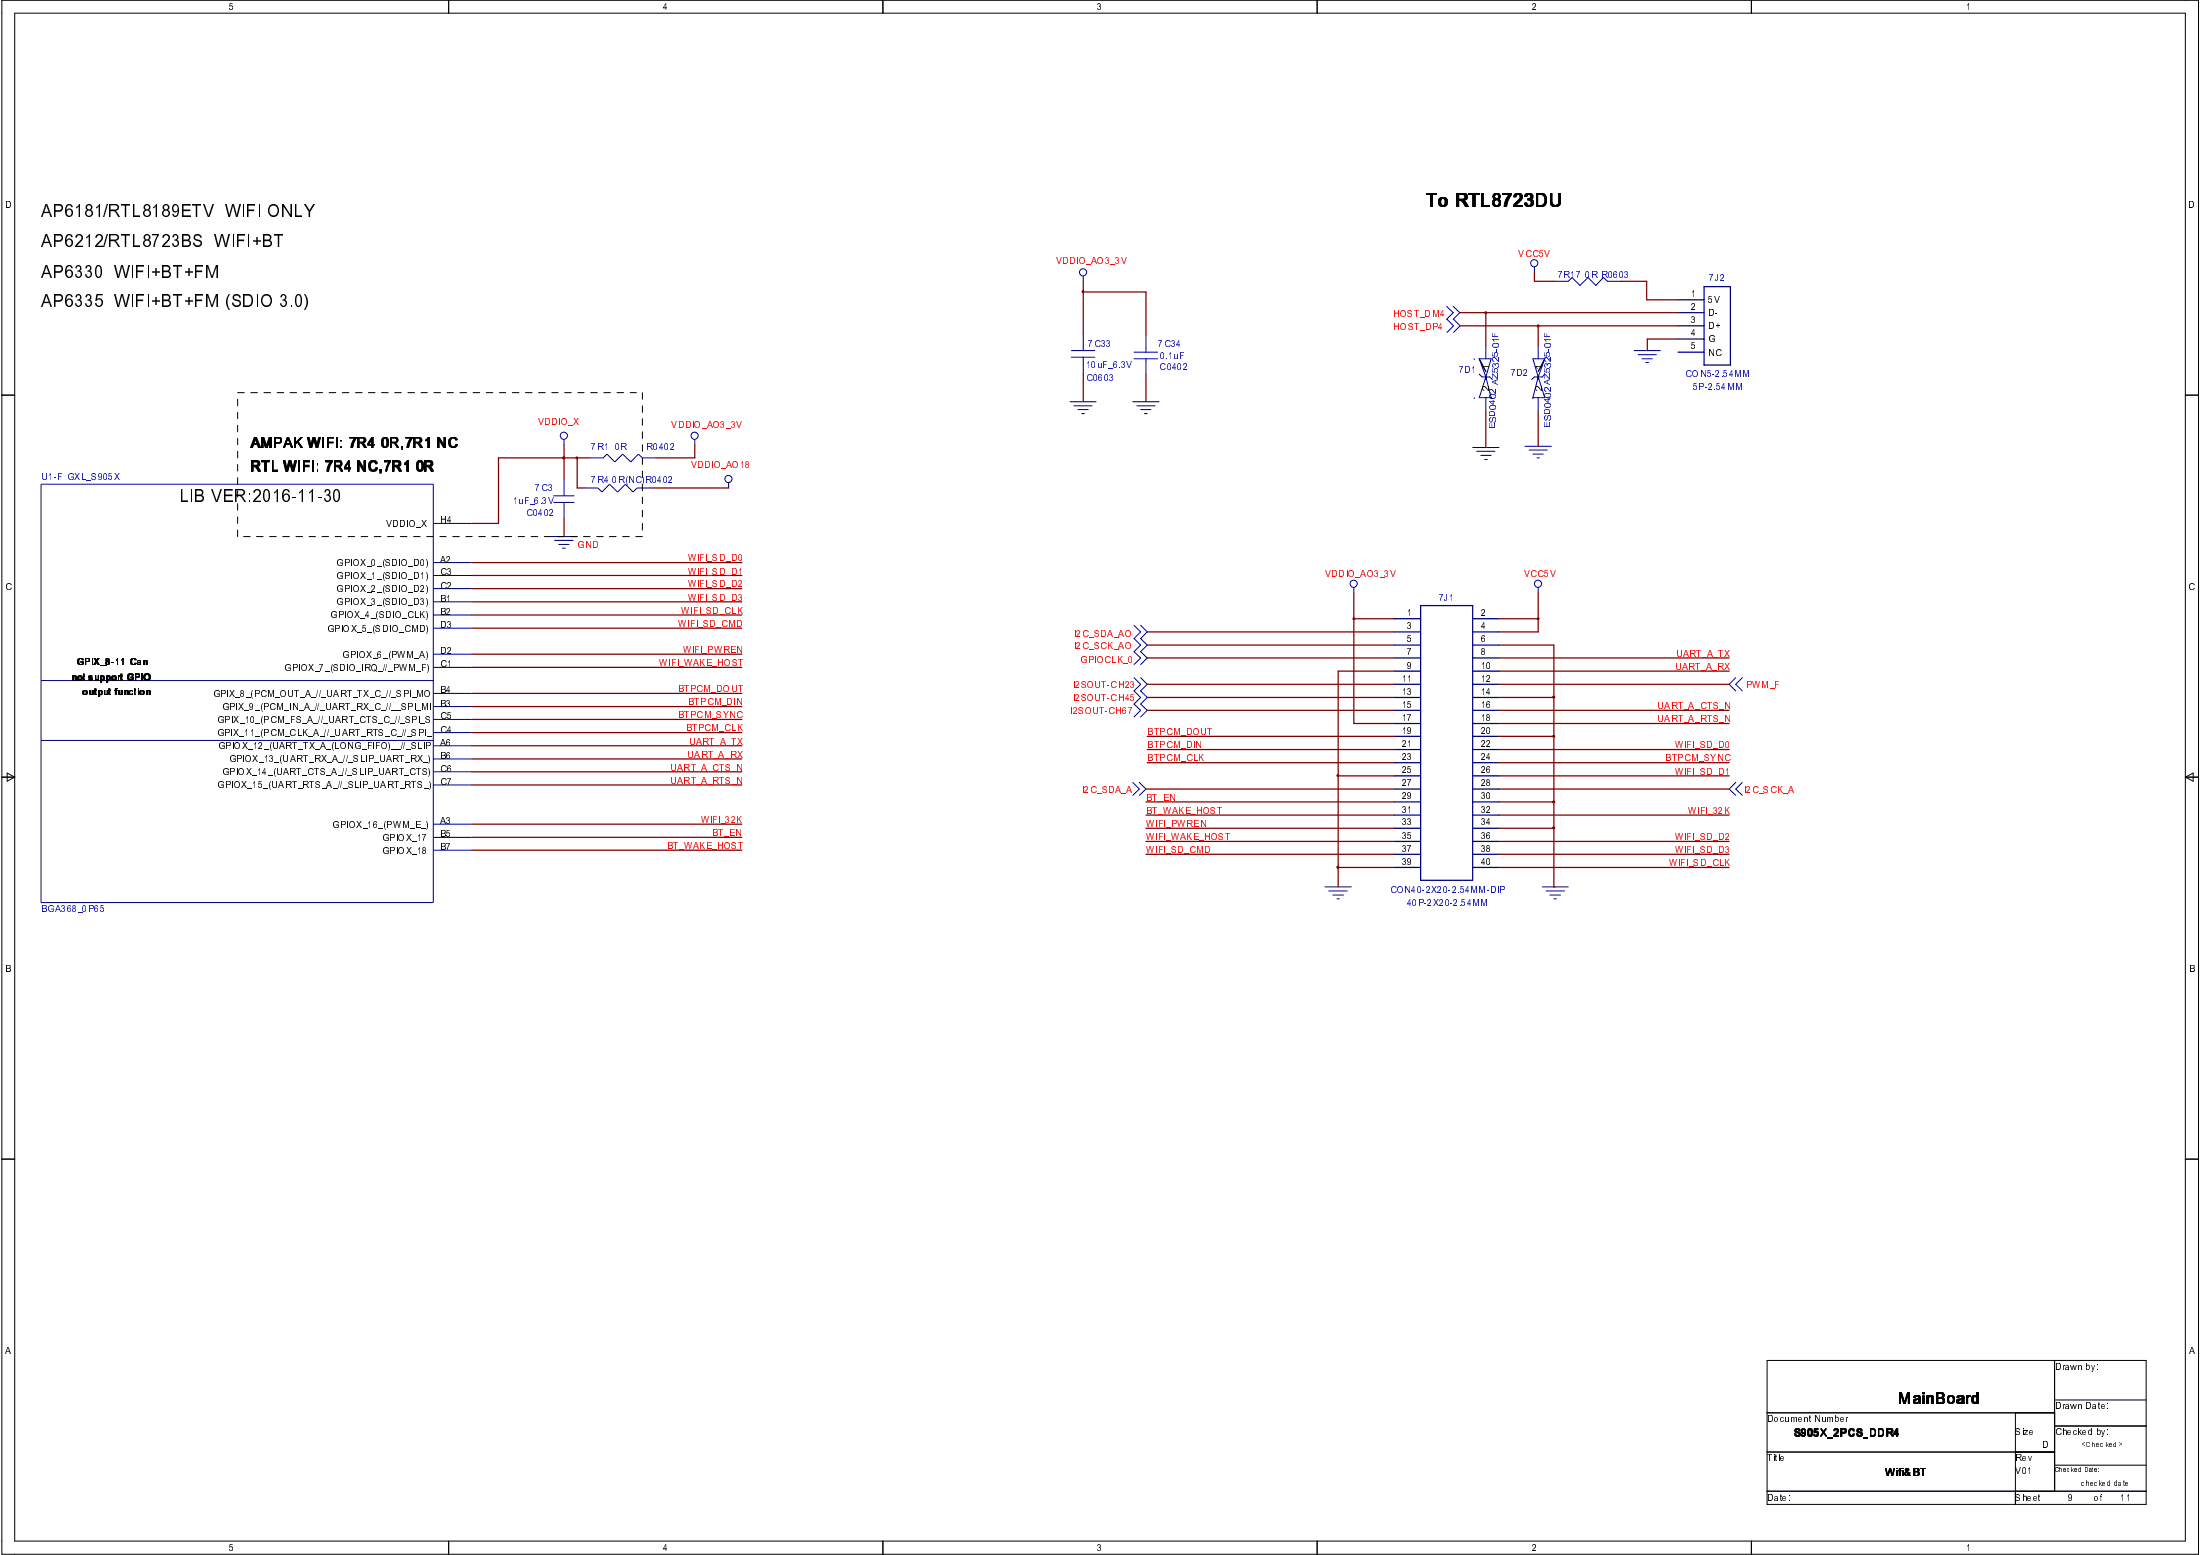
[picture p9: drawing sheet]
<svg xmlns="http://www.w3.org/2000/svg" width="297mm" height="210mm" viewBox="0 0 297 210" stroke-linecap="round" stroke-linejoin="round" font-family="sans-serif">
<g fill="none" stroke="#000080" stroke-width=".14">
<path d="M146.3 37.3v.7M207.2 36v.7M210 38h1.7l.6-.5 1 1 1.1-1 1.1 1 1-1 .5 .5h1.8M76.2 59.4v.6M93.8 59.4v.6M144.5 54.2h3.5M144.6 47.3h3.2M144.6 48.2h3.2M145 54.8h2.4M145.5 55.3h1.4M146 55.8h.4M146.3 45v2.3"/>
<path d="M146.3 48.2v2.1M152.9 54.2h3.6M153.1 48.4h3.2M153.1 47.5h3.2M153.5 54.8h2.5M154 55.3h1.4M154.5 55.8h.4M154.7 45.2v2.3M154.7 48.4v2.1M195.3 41.4l.9 .8-.9 .9M195.4 43.1l.9 .9-.9 .9M196.2 41.4l.9 .8-.9 .9"/>
<path d="M196.3 43.1l.8 .9-.8 .9M199 48.4h.1M199 53.7h.1M199.7 50.5l.4 .4h1l.4 .3M199.7 48.4h1.6l-.7 2.5M199.7 48.4l.9 2.5M199.7 48.4l.9 1.8M200.6 50.9l-.9 2.8h1.6M200.6 50.9l.7 2.8M200.6 46.7v1.7M200.6 50.9v.3M200.6 53.7v1.8"/>
<path d="M201.3 53.7h.1M207 53.7h.1M207.7 50.9l-.7 2.8M207.7 46.7v1.7M207.7 50.9v.3M207.7 53.7v1.8M207.7 50.9l.9 2.8h-1.6M208.6 50.5l-.4 .4h-1l-.4 .3M208.6 48.4h-1.6l.7 2.5M208.6 48.4l-.9 2.5M208.6 48.4l-.9 1.8M209.3 48.4h.1"/>
<path d="M209.3 53.7h.1M220.6 47.3h3.6M221.2 47.9h2.4M221.7 48.4h1.4M222.2 48.9h.4M5.5 65.4h53v56.4h-53zM58.5 75.9h5.3M58.5 77.7h5.3M58.5 79.5h5.3M58.5 70.7h5.3M74.4 72.4h3.5M74.7 66.9h2.9"/>
<path d="M74.7 67.8h2.9M74.9 72.9h2.5M75.4 73.5h1.4M75.9 74h.4M76.2 64.6v2.3M76.2 67.8v2.1M78.9 65.9h1.8l.6 .5 1-1 1.1 1 1.1-1 1 1 .5-.5h1.8M79.7 61.8h1.7l.6-.5 1 1.1 1.1-1.1 1.1 1.1 1-1.1 .5 .5h1.8M98.4 65.2v.7M182.8 79.3v.7M198.8 60.4h3.6M199.4 60.9h2.4"/>
<path d="M199.9 61.5h1.4M200.4 62h.4M205.9 60.2h3.6M206.5 60.7h2.4M207 61.3h1.4M207.5 61.8h.4M207.7 79.3v.7M5.5 91.9h53M5.5 99.9h53M58.5 97.1h5.3M58.5 98.9h5.3M58.5 81.2h5.3"/>
<path d="M58.5 83h5.3M58.5 84.8h5.3M58.5 88.3h5.3M58.5 90.1h5.3M58.5 93.6h5.3M58.5 95.4h5.3M153.1 84.4l.9 .9-.9 .9 .9 .9-.9 .9 .9 .8-.9 .9M153.1 91.5l.9 .9-.9 .9 .9 .8-.9 .9 .9 .9-.9 .9M154 84.4l.9 .9-.9 .9 .9 .9-.9 .9 .9 .8-.9 .9M154 91.5l.9 .9-.9 .9 .9 .8-.9 .9 .9 .9-.9 .9M234.4 91.5l-.9 .9 .9 .9M235.2 91.5l-.8 .9 .8 .9"/>
<path d="M58.5 100.7h5.3M58.5 102.4h5.3M58.5 104.2h5.3M58.5 106h5.3M58.5 111.3h5.3M58.5 113h5.3M58.5 114.8h5.3M152.9 105.6l.9 .9-.9 .9M153.8 105.6l.9 .9-.9 .9M178.9 119.7h3.6M208.2 119.7h3.5M234.4 105.6l-.9 .9 .9 .9"/>
<path d="M235.2 105.6l-.8 .9 .8 .9M179.4 120.3h2.5M180 120.8h1.4M180.5 121.3h.3M208.7 120.3h2.5M209.3 120.8h1.4M209.8 121.3h.3"/>
<circle cx="146.2" cy="36.8" r=".49"/>
<circle cx="207.2" cy="35.5" r=".49"/>
<circle cx="76.1" cy="58.8" r=".49"/>
<circle cx="93.8" cy="58.8" r=".49"/>
<circle cx="98.4" cy="64.7" r=".49"/>
<circle cx="182.8" cy="78.8" r=".49"/>
<circle cx="207.7" cy="78.8" r=".49"/>
</g>
<g fill="none" stroke="#000080" stroke-width=".17">
<path d="M230.1 38.7h3.5v10.6h-3.5zM226.6 40.5h3.5M226.6 42.2h3.5M226.6 44h3.5M226.6 45.8h3.5M226.6 47.5h3.5M188.3 83.5h3.5M188.3 85.3h3.5M188.3 87.1h3.5M188.3 88.8h3.5M188.3 90.6h3.5M188.3 92.4h3.5"/>
<path d="M188.3 94.1h3.5M188.3 95.9h3.5M188.3 97.7h3.5M188.3 99.4h3.5M191.8 81.7h7v37.1h-7zM198.8 83.5h3.6M198.8 85.3h3.6M198.8 87.1h3.6M198.8 88.8h3.6M198.8 90.6h3.6M198.8 92.4h3.6M198.8 94.1h3.6"/>
<path d="M198.8 95.9h3.6M198.8 97.7h3.6M198.8 99.4h3.6M188.3 101.2h3.5M188.3 103h3.5M188.3 104.7h3.5M188.3 106.5h3.5M188.3 108.2h3.5M188.3 110h3.5M188.3 111.8h3.5M188.3 113.6h3.5M188.3 115.3h3.5"/>
<path d="M188.3 117.1h3.5M198.8 101.2h3.6M198.8 103h3.6M198.8 104.7h3.6M198.8 106.5h3.6M198.8 108.2h3.6M198.8 110h3.6M198.8 111.8h3.6M198.8 113.6h3.6M198.8 115.3h3.6M198.8 117.1h3.6"/>
</g>
<g fill="none" stroke="#800000" stroke-width=".17">
<path d="M146.3 38v7M146.3 39.4h8.4v5.8M207.2 36.7v1.3h2.8M218.8 38h3.5v2.5h4.3M146.3 50.3v3.9M154.7 50.5v3.7M197.1 42.2h29.5M197.1 44h29.5M200.6 42.2h.1M200.6 42.2v4.5M200.6 55.5v4.9M207.7 44h.1"/>
<path d="M207.7 44v2.7M207.7 55.5v4.7M226.6 45.8h-4.2v1.5M63.8 77.7h36.4M63.8 79.5h36.4M63.8 75.9h36.4M76.2 61.8h.1M76.2 60v4.6M76.2 69.9v2.5M77.9 61.8v4.1h1M79.7 61.8h-12.4v8.9h-3.5M87.8 65.9h10.6"/>
<path d="M93.8 60v1.8h-5.3M63.8 90.1h36.4M63.8 88.3h36.4M63.8 83h36.4M63.8 81.2h36.4M63.8 97.1h36.4M63.8 93.6h36.4M63.8 95.4h36.4M63.8 84.8h36.4M63.8 98.9h36.4M154.9 85.3h33.4M154.9 87.1h33.4"/>
<path d="M154.9 88.8h33.4M154.9 92.4h33.4M154.9 94.1h33.4M154.9 95.9h33.4M154.9 99.4h33.4M182.8 80v17.7h5.5M182.8 83.5h5.5M188.3 90.6h-7.6v29.1M202.4 97.7h31.1M202.4 83.5h5.3M202.4 90.6h31.1M202.4 87.1h7.4v32.6h.2"/>
<path d="M202.4 88.8h31.1M202.4 92.4h31.1M202.4 94.1h7.4M202.4 95.9h31.1M202.4 99.4h7.4M207.7 80v5.3h-5.3M63.8 106h36.4M63.8 100.7h36.4M63.8 102.4h36.4M63.8 104.2h36.4M63.8 111.3h36.4M63.8 113h36.4"/>
<path d="M63.8 114.8h36.4M154.7 106.5h33.6M154.7 108.2h33.6M154.7 110h33.6M154.7 111.8h33.6M154.7 113.6h33.6M154.7 115.3h33.6M154.9 101.2h33.4M154.9 103h33.4M180.7 117.1h7.6M180.7 104.7h7.6M202.4 117.1h31.1"/>
<path d="M202.4 104.7h31.1M202.4 101.2h31.1M202.4 103h31.1M202.4 106.5h31.1M202.4 108.2h7.4M202.4 110h31.1M202.4 111.8h7.4M202.4 113.6h31.1M202.4 115.3h31.1"/>
</g>
<path d="M76 61.7h.2v.2h-.2z" fill-rule="evenodd" fill="#800000"/>
<path d="M76 61.7h.2v.2h-.2z" fill="none" stroke="#800000" stroke-width=".14"/>
<path d="M77.8 61.7h.2v.2h-.2z" fill-rule="evenodd" fill="#800000"/>
<path d="M77.8 61.7h.2v.2h-.2z" fill="none" stroke="#800000" stroke-width=".14"/>
<path d="M76 61.7h.2v.2h-.2z" fill-rule="evenodd" fill="#800000"/>
<path d="M76 61.7h.2v.2h-.2z" fill="none" stroke="#800000" stroke-width=".14"/>
<path d="M182.7 83.4h.2v.2h-.2z" fill-rule="evenodd" fill="#800000"/>
<path d="M182.7 83.4h.2v.2h-.2z" fill="none" stroke="#800000" stroke-width=".14"/>
<path d="M180.5 117h.2l.1 .1-.2 .1h-.1z" fill-rule="evenodd" fill="#800000"/>
<path d="M180.5 117h.2l.1 .1-.2 .1h-.1z" fill="none" stroke="#800000" stroke-width=".14"/>
<path d="M180.5 104.6h.2v.2h-.2z" fill-rule="evenodd" fill="#800000"/>
<path d="M180.5 104.6h.2v.2h-.2z" fill="none" stroke="#800000" stroke-width=".14"/>
<path d="M207.6 83.4h.2v.2h-.2z" fill-rule="evenodd" fill="#800000"/>
<path d="M207.6 83.4h.2v.2h-.2z" fill="none" stroke="#800000" stroke-width=".14"/>
<path d="M209.7 111.7h.2v.1l-.1 .1-.1-.1z" fill-rule="evenodd" fill="#800000"/>
<path d="M209.7 111.7h.2v.1l-.1 .1-.1-.1z" fill="none" stroke="#800000" stroke-width=".14"/>
<path d="M209.7 94h.2v.1l-.1 .1h-.1z" fill-rule="evenodd" fill="#800000"/>
<path d="M209.7 94h.2v.1l-.1 .1h-.1z" fill="none" stroke="#800000" stroke-width=".14"/>
<path d="M209.7 99.3h.2v.1l-.1 .1h-.1z" fill-rule="evenodd" fill="#800000"/>
<path d="M209.7 99.3h.2v.1l-.1 .1h-.1z" fill="none" stroke="#800000" stroke-width=".14"/>
<path d="M209.7 108.2h.2l-.1 .2-.1-.1z" fill-rule="evenodd" fill="#800000"/>
<path d="M209.7 108.2h.2l-.1 .2-.1-.1z" fill="none" stroke="#800000" stroke-width=".14"/>
<path d="M146.1 39.3h.2v.1h-.2z" fill-rule="evenodd" fill="#800000"/>
<path d="M146.1 39.3h.2v.1h-.2z" fill="none" stroke="#800000" stroke-width=".14"/>
<path d="M200.5 42.1h.2v.2h-.2z" fill-rule="evenodd" fill="#800000"/>
<path d="M200.5 42.1h.2v.2h-.2z" fill="none" stroke="#800000" stroke-width=".14"/>
<path d="M207.6 43.9h.2v.2h-.2z" fill-rule="evenodd" fill="#800000"/>
<path d="M207.6 43.9h.2v.2h-.2z" fill="none" stroke="#800000" stroke-width=".14"/>
<g fill="none" stroke="#000" stroke-width=".14">
<path d="M.3 0h296.5v209.8h-296.5zM2 1.8h293.1v206.2h-293.1zM60.6 0v1.8M119.2 0v1.8M177.8 0v1.8M236.5 0v1.8M.3 53.3h1.7M32.1 53.9v.9M32.1 55.7v.8M32.1 57.4v.9M32.1 59.2v.8M32.1 53h.9"/>
<path d="M33.9 53h.9M35.6 53h.9M37.4 53h.9M39.2 53h.8M40.9 53h.9M42.7 53h.9M44.4 53h.9M46.2 53h.9M48 53h.9M49.7 53h.9M51.5 53h.9M53.3 53h.9"/>
<path d="M55.1 53h.9M56.9 53h.8M58.6 53h.9M60.4 53h.8M62.1 53h.9M63.9 53h.9M65.7 53h.8M67.4 53h.9M69.2 53h.9M70.9 53h.9M72.7 53h.9M74.5 53h.8"/>
<path d="M76.2 53h.9M78 53h.9M79.8 53h.8M81.5 53h.9M83.3 53h.9M85.1 53h.8M86.7 53v.9M86.7 54.8v.9M86.7 56.5v.9M86.7 58.3v.9M295.1 53.3h1.7M32.1 60.9v.9"/>
<path d="M32.1 62.7v.9M32.1 64.5v.9M32.1 66.3v.8M32.1 68v.9M32.1 69.8v.9M32.1 71.5v.9M32.9 72.4h.9M34.6 72.4h.9M36.4 72.4h.9M38.2 72.4h.9M40 72.4h.8M41.7 72.4h.9"/>
<path d="M43.5 72.4h.9M45.3 72.4h.8M47 72.4h.9M48.8 72.4h.9M50.5 72.4h.9M52.3 72.4h.9M54.1 72.4h.8M55.8 72.4h.9M57.6 72.4h.9M59.4 72.4h.8M61.1 72.4h.9M62.9 72.4h.9"/>
<path d="M64.6 72.4h.9M66.4 72.4h.9M68.2 72.4h.9M70 72.4h.8M71.7 72.4h.9M73.5 72.4h.9M75.3 72.4h.9M77 72.4h.9M78.8 72.4h.9M80.6 72.4h.8M82.3 72.4h.9M84.1 72.4h.9"/>
<path d="M85.8 72.4h.9M86.7 60v.9M86.7 61.8v.9M86.7 63.6v.9M86.7 65.4v.9M86.7 67.1v.9M86.7 68.9v.9M86.7 70.7v.8M.3 104.9h1.7M1 104.4l1 .5-1 .6zM295.1 104.9h1.7M295.1 104.9l1-.5v1.1z"/>
<path d="M.3 156.5h1.7M295.1 156.5h1.7M238.6 183.6h51.2v19.5h-51.2zM238.6 196h38.8M238.6 190.7h38.8M272.1 190.7v12.4M277.4 183.6v17.7M277.4 192.5h12.4M277.4 189h12.4M277.4 197.8h12.4M60.6 208v1.8M119.2 208v1.8"/>
<path d="M177.8 208v1.8M236.5 208v1.8M238.6 201.3h51.2"/>
</g>
<text font-size="2.5" x="192.6" y="27.9">To RTL8723DU</text>
<g font-size="2.4">
<text x="5.5" y="29.3">AP6181/RTL8189ETV WIFI ONLY</text>
<text x="5.5" y="33.4">AP6212/RTL8723BS WIFI+BT</text>
<text x="5.5" y="37.5">AP6330 WIFI+BT+FM</text>
<text x="5.5" y="41.5">AP6335 WIFI+BT+FM (SDIO 3.0)</text>
<text x="24.3" y="67.8">LIB VER:2016-11-30</text>
</g>
<text font-size="2.2" x="256.3" y="189.5">MainBoard</text>
<g font-size="2">
<text x="33.9" y="60.4">AMPAK WIFI: 7R4 0R,7R1 NC</text>
<text x="33.9" y="63.6">RTL WIFI: 7R4 NC,7R1 0R</text>
</g>
<g font-size="1.5">
<text x="242.2" y="193.9">S905X_2PCS_DDR4</text>
<text x="254.5" y="199.3">Wifi&amp;BT</text>
</g>
<g font-size="1.3">
<text x="30.9" y="1.4">5</text>
<text x="89.5" y="1.4">4</text>
<text x="148.2" y="1.4">3</text>
<text x="206.8" y="1.4">2</text>
<text x="265.4" y="1.4">1</text>
<text x=".7" y="28">D</text>
<text x="295.5" y="28">D</text>
<text x="228.3" y="40.1">1</text>
<text x="228.3" y="41.9">2</text>
<text x="230.6" y="40.9">5V</text>
<text x="228.3" y="43.6">3</text>
<text x="228.3" y="45.4">4</text>
<text x="228.3" y="47.2">5</text>
<text x="230.6" y="42.7">D-</text>
<text x="230.6" y="44.4">D+</text>
<text x="230.6" y="46.2">G</text>
<text x="201.1" y="50">1</text>
<text x="201.1" y="52.8">2</text>
<text x="208.1" y="50">1</text>
<text x="208.1" y="52.8">22</text>
<text x="230.6" y="48">NC</text>
<text x="52.1" y="71.1">VDDIO_X</text>
<text x="59.4" y="70.7">H4</text>
<text x="45.4" y="76.4">GPIOX_0_(SDIO_D0)</text>
<text x="59.4" y="75.9">A2</text>
<text x="59.4" y="77.7">C3</text>
<text x=".7" y="79.6">C</text>
<text x="44.6" y="83.5">GPIOX_4_(SDIO_CLK)</text>
<text x="45.4" y="78.1">GPIOX_1_(SDIO_D1)</text>
<text x="45.4" y="79.9">GPIOX_2_(SDIO_D2)</text>
<text x="45.4" y="81.7">GPIOX_3_(SDIO_D3)</text>
<text x="59.4" y="79.5">C2</text>
<text x="59.4" y="81.2">B1</text>
<text x="59.4" y="83">B2</text>
<text x="190" y="83.2">1</text>
<text x="199.9" y="83.2">2</text>
<text x="295.5" y="79.6">C</text>
<text x="10.4" y="89.7">GPIX_8-11 Can</text>
<text x="44.2" y="85.3">GPIOX_5_(SDIO_CMD)</text>
<text x="46.2" y="88.8">GPIOX_6_(PWM_A)</text>
<text x="59.4" y="84.8">D3</text>
<text x="59.4" y="88.3">D2</text>
<text x="190" y="84.9">3</text>
<text x="190" y="86.7">5</text>
<text x="190" y="88.5">7</text>
<text x="199.9" y="84.9">4</text>
<text x="199.9" y="86.7">6</text>
<text x="199.9" y="88.5">8</text>
<text x="9.7" y="91.8">not support GPIO</text>
<text x="11.2" y="93.8">output function</text>
<text x="28.7" y="94.1">GPIX_8_(PCM_OUT_A_//_UART_TX_C_//_SPI_MO</text>
<text x="29.9" y="95.8">GPIX_9_(PCM_IN_A_//_UART_RX_C_//__SPI_MI</text>
<text x="38.4" y="90.6">GPIOX_7_(SDIO_IRQ_//_PWM_F)</text>
<text x="59.4" y="90.1">C1</text>
<text x="59.4" y="93.6">B4</text>
<text x="59.4" y="95.4">B3</text>
<text x="189.3" y="92">11</text>
<text x="189.3" y="93.8">13</text>
<text x="189.3" y="95.5">15</text>
<text x="190" y="90.3">9</text>
<text x="199.9" y="92">12</text>
<text x="199.9" y="93.8">14</text>
<text x="199.9" y="95.5">16</text>
<text x="199.9" y="90.3">10</text>
<text x="29.2" y="99.4">GPIX_11_(PCM_CLK_A_//_UART_RTS_C_//_SPI_</text>
<text x="29.3" y="97.6">GPIX_10_(PCM_FS_A_//_UART_CTS_C_//_SPI_S</text>
<text x="29.4" y="101.1">GPIOX_12_(UART_TX_A_(LONG_FIFO)__//_SLIP</text>
<text x="59.4" y="97.1">C5</text>
<text x="59.4" y="98.9">C4</text>
<text x="59.4" y="100.7">A6</text>
<text x="189.3" y="97.3">17</text>
<text x="189.3" y="99.1">19</text>
<text x="189.3" y="100.8">21</text>
<text x="199.9" y="97.3">18</text>
<text x="199.9" y="99.1">20</text>
<text x="199.9" y="100.8">22</text>
<text x="29.3" y="106.4">GPIOX_15_(UART_RTS_A_//_SLIP_UART_RTS_)</text>
<text x="30" y="104.6">GPIOX_14_(UART_CTS_A_//_SLIP_UART_CTS)</text>
<text x="30.9" y="102.9">GPIOX_13_(UART_RX_A_//_SLIP_UART_RX_)</text>
<text x="59.4" y="102.4">B6</text>
<text x="59.4" y="104.2">C6</text>
<text x="59.4" y="106">C7</text>
<text x="189.3" y="102.6">23</text>
<text x="189.3" y="104.4">25</text>
<text x="189.3" y="106.1">27</text>
<text x="189.3" y="107.9">29</text>
<text x="199.9" y="102.6">24</text>
<text x="199.9" y="104.4">26</text>
<text x="199.9" y="106.1">28</text>
<text x="199.9" y="107.9">30</text>
<text x="44.9" y="111.7">GPIOX_16_(PWM_E_)</text>
<text x="51.6" y="113.5">GPIOX_17</text>
<text x="59.4" y="111.3">A3</text>
<text x="59.4" y="113">B5</text>
<text x="189.3" y="109.7">31</text>
<text x="189.3" y="111.4">33</text>
<text x="189.3" y="113.2">35</text>
<text x="199.9" y="109.7">32</text>
<text x="199.9" y="111.4">34</text>
<text x="199.9" y="113.2">36</text>
<text x="51.6" y="115.2">GPIOX_18</text>
<text x="59.4" y="114.8">B7</text>
<text x="189.3" y="115">37</text>
<text x="189.3" y="116.8">39</text>
<text x="199.9" y="115">38</text>
<text x="199.9" y="116.8">40</text>
<text x=".7" y="131.1">B</text>
<text x="295.5" y="131.1">B</text>
<text x=".7" y="182.7">A</text>
<text x="277.4" y="184.9">Drawn by:</text>
<text x="295.5" y="182.7">A</text>
<text x="238.6" y="191.9">Document Number</text>
<text x="277.4" y="190.2">Drawn Date:</text>
<text x="238.6" y="197.2">Title</text>
<text x="272.1" y="197.2">Rev</text>
<text x="272.1" y="193.7">Size</text>
<text x="275.7" y="195.5">D</text>
<text x="277.4" y="193.7">Checked by:</text>
<text x="238.6" y="202.6">Date:</text>
<text x="272.1" y="199">V01</text>
<text x="272.1" y="202.6">Sheet</text>
<text x="279.2" y="202.6">9</text>
<text x="282.7" y="202.6">of</text>
<text x="286.3" y="202.6">11</text>
<text x="30.9" y="209.4">5</text>
<text x="89.5" y="209.4">4</text>
<text x="148.2" y="209.4">3</text>
<text x="206.8" y="209.4">2</text>
<text x="265.4" y="209.4">1</text>
</g>
<g font-size="1.3" fill="#f00">
<text x="142.5" y="35.7">VDDIO_AO3_3V</text>
<text x="205" y="34.6">VCC5V</text>
<text x="188.1" y="42.8">HOST_DM4</text>
<text x="188.1" y="44.5">HOST_DP4</text>
<text x="72.6" y="57.4">VDDIO_X</text>
<text x="90.6" y="57.7">VDDIO_AO3_3V</text>
<text x="93.3" y="63.2">VDDIO_AO18</text>
<text x="77.9" y="74">GND</text>
<text x="92.8" y="77.6">WIFI_SD_D1</text>
<text x="92.8" y="75.8">WIFI_SD_D0</text>
<text x="178.9" y="77.9">VDDIO_AO3_3V</text>
<text x="205.7" y="77.9">VCC5V</text>
<text x="92" y="82.8">WIFI_SD_CLK</text>
<text x="92.8" y="81.1">WIFI_SD_D3</text>
<text x="92.8" y="79.3">WIFI_SD_D2</text>
<text x="89" y="89.9">WIFI_WAKE_HOST</text>
<text x="91.6" y="84.6">WIFI_SD_CMD</text>
<text x="92.2" y="88.1">WIFI_PWREN</text>
<text x="145" y="86">I2C_SDA_AO</text>
<text x="145" y="87.6">I2C_SCK_AO</text>
<text x="145.9" y="89.5">GPIOCLK_0</text>
<text x="226.3" y="88.6">UART_A_TX</text>
<text x="91.5" y="93.4">BTPCM_DOUT</text>
<text x="92.9" y="95.2">BTPCM_DIN</text>
<text x="144.8" y="92.9">I2SOUT-CH23</text>
<text x="144.8" y="94.7">I2SOUT-CH45</text>
<text x="223.8" y="95.7">UART_A_CTS_N</text>
<text x="226.1" y="90.4">UART_A_RX</text>
<text x="235.8" y="92.9">PWM_F</text>
<text x="91.5" y="96.9">BTPCM_SYNC</text>
<text x="92.6" y="98.7">BTPCM_CLK</text>
<text x="93" y="100.5">UART_A_TX</text>
<text x="144.5" y="96.4">I2SOUT-CH67</text>
<text x="154.9" y="99.3">BTPCM_DOUT</text>
<text x="154.9" y="101">BTPCM_DIN</text>
<text x="223.8" y="97.5">UART_A_RTS_N</text>
<text x="226.1" y="101">WIFI_SD_D0</text>
<text x="90.5" y="105.8">UART_A_RTS_N</text>
<text x="90.5" y="104">UART_A_CTS_N</text>
<text x="92.8" y="102.3">UART_A_RX</text>
<text x="146" y="107">I2C_SDA_A</text>
<text x="154.9" y="102.8">BTPCM_CLK</text>
<text x="224.8" y="102.8">BTPCM_SYNC</text>
<text x="226.1" y="104.6">WIFI_SD_D1</text>
<text x="235.4" y="107">I2C_SCK_A</text>
<text x="94.6" y="111.1">WIFI_32K</text>
<text x="96.1" y="112.9">BT_EN</text>
<text x="154.7" y="108.1">BT_EN</text>
<text x="154.7" y="109.9">BT_WAKE_HOST</text>
<text x="154.7" y="111.6">WIFI_PWREN</text>
<text x="154.7" y="113.4">WIFI_WAKE_HOST</text>
<text x="226.1" y="113.4">WIFI_SD_D2</text>
<text x="227.9" y="109.9">WIFI_32K</text>
<text x="90" y="114.6">BT_WAKE_HOST</text>
<text x="154.7" y="115.1">WIFI_SD_CMD</text>
<text x="225.3" y="116.9">WIFI_SD_CLK</text>
<text x="226.1" y="115.1">WIFI_SD_D3</text>
</g>
<g font-size="1.3" fill="#00f">
<text x="210.4" y="37.5">7R17</text>
<text x="214" y="37.5">0R R0603</text>
<text x="230.8" y="38">7J2</text>
<text x="146.9" y="46.8">7C33</text>
<text x="156.4" y="46.8">7C34</text>
<text x="202.4" y="47.5">-</text>
<text x="202.4" y="47">0</text>
<text x="202.4" y="46.3">1</text>
<text x="202.4" y="45.6">F</text>
<text x="209.5" y="47.5">-</text>
<text x="209.5" y="47">0</text>
<text x="209.5" y="46.3">1</text>
<text x="209.5" y="45.6">F</text>
<text x="146.6" y="51.4">C0603</text>
<text x="146.6" y="49.6">10uF_6.3V</text>
<text x="156.5" y="50">C0402</text>
<text x="156.6" y="48.4">0.1uF</text>
<text x="196.9" y="50.3">7D1</text>
<text x="202.1" y="53.9">0</text>
<text x="202.1" y="53.2">2</text>
<text x="202.4" y="51.9">A</text>
<text x="202.4" y="51.1">Z</text>
<text x="202.4" y="50.3">5</text>
<text x="202.4" y="49.6">3</text>
<text x="202.4" y="48.9">2</text>
<text x="202.4" y="48.2">5</text>
<text x="204" y="50.7">7D2</text>
<text x="209.5" y="53.7">0</text>
<text x="209.5" y="51.9">A</text>
<text x="209.5" y="51.1">Z</text>
<text x="209.5" y="50.3">5</text>
<text x="209.5" y="49.6">3</text>
<text x="209.5" y="48.9">2</text>
<text x="209.5" y="48.2">5</text>
<text x="227.5" y="50.9">CON5-2.54MM</text>
<text x="228.6" y="52.7">5P-2.54MM</text>
<text x="202.1" y="58">E</text>
<text x="202.1" y="57.1">S</text>
<text x="202.1" y="56.3">D</text>
<text x="202.1" y="55.3">0</text>
<text x="202.1" y="54.6">4</text>
<text x="209.5" y="57.7">E</text>
<text x="209.5" y="56.9">S</text>
<text x="209.5" y="56">D</text>
<text x="209.5" y="55.1">0</text>
<text x="209.5" y="54.4">4</text>
<text x="5.5" y="64.8">U1-F GXL_S905X</text>
<text x="79.8" y="65.2">7R4</text>
<text x="79.8" y="60.8">7R1</text>
<text x="82.7" y="65.2">0R(NC)R0402</text>
<text x="83" y="60.8">0R</text>
<text x="87.2" y="60.8">R0402</text>
<text x="69.3" y="68">1uF_6.3V</text>
<text x="71" y="69.6">C0402</text>
<text x="72.3" y="66.3">7C3</text>
<text x="194.3" y="81.1">7J1</text>
<text x="5.5" y="123.1">BGA368_0P65</text>
<text x="187.7" y="120.5">CON40-2X20-2.54MM-DIP</text>
<text x="189.9" y="122.3">40P-2X20-2.54MM</text>
</g>
<g font-size="1.1">
<text x="281" y="195.3">&lt;Checked&gt;</text>
<text x="281" y="200.6">checked date</text>
</g>
<text font-size=".9" x="277.4" y="198.7">Checked Date:</text>
</svg>
